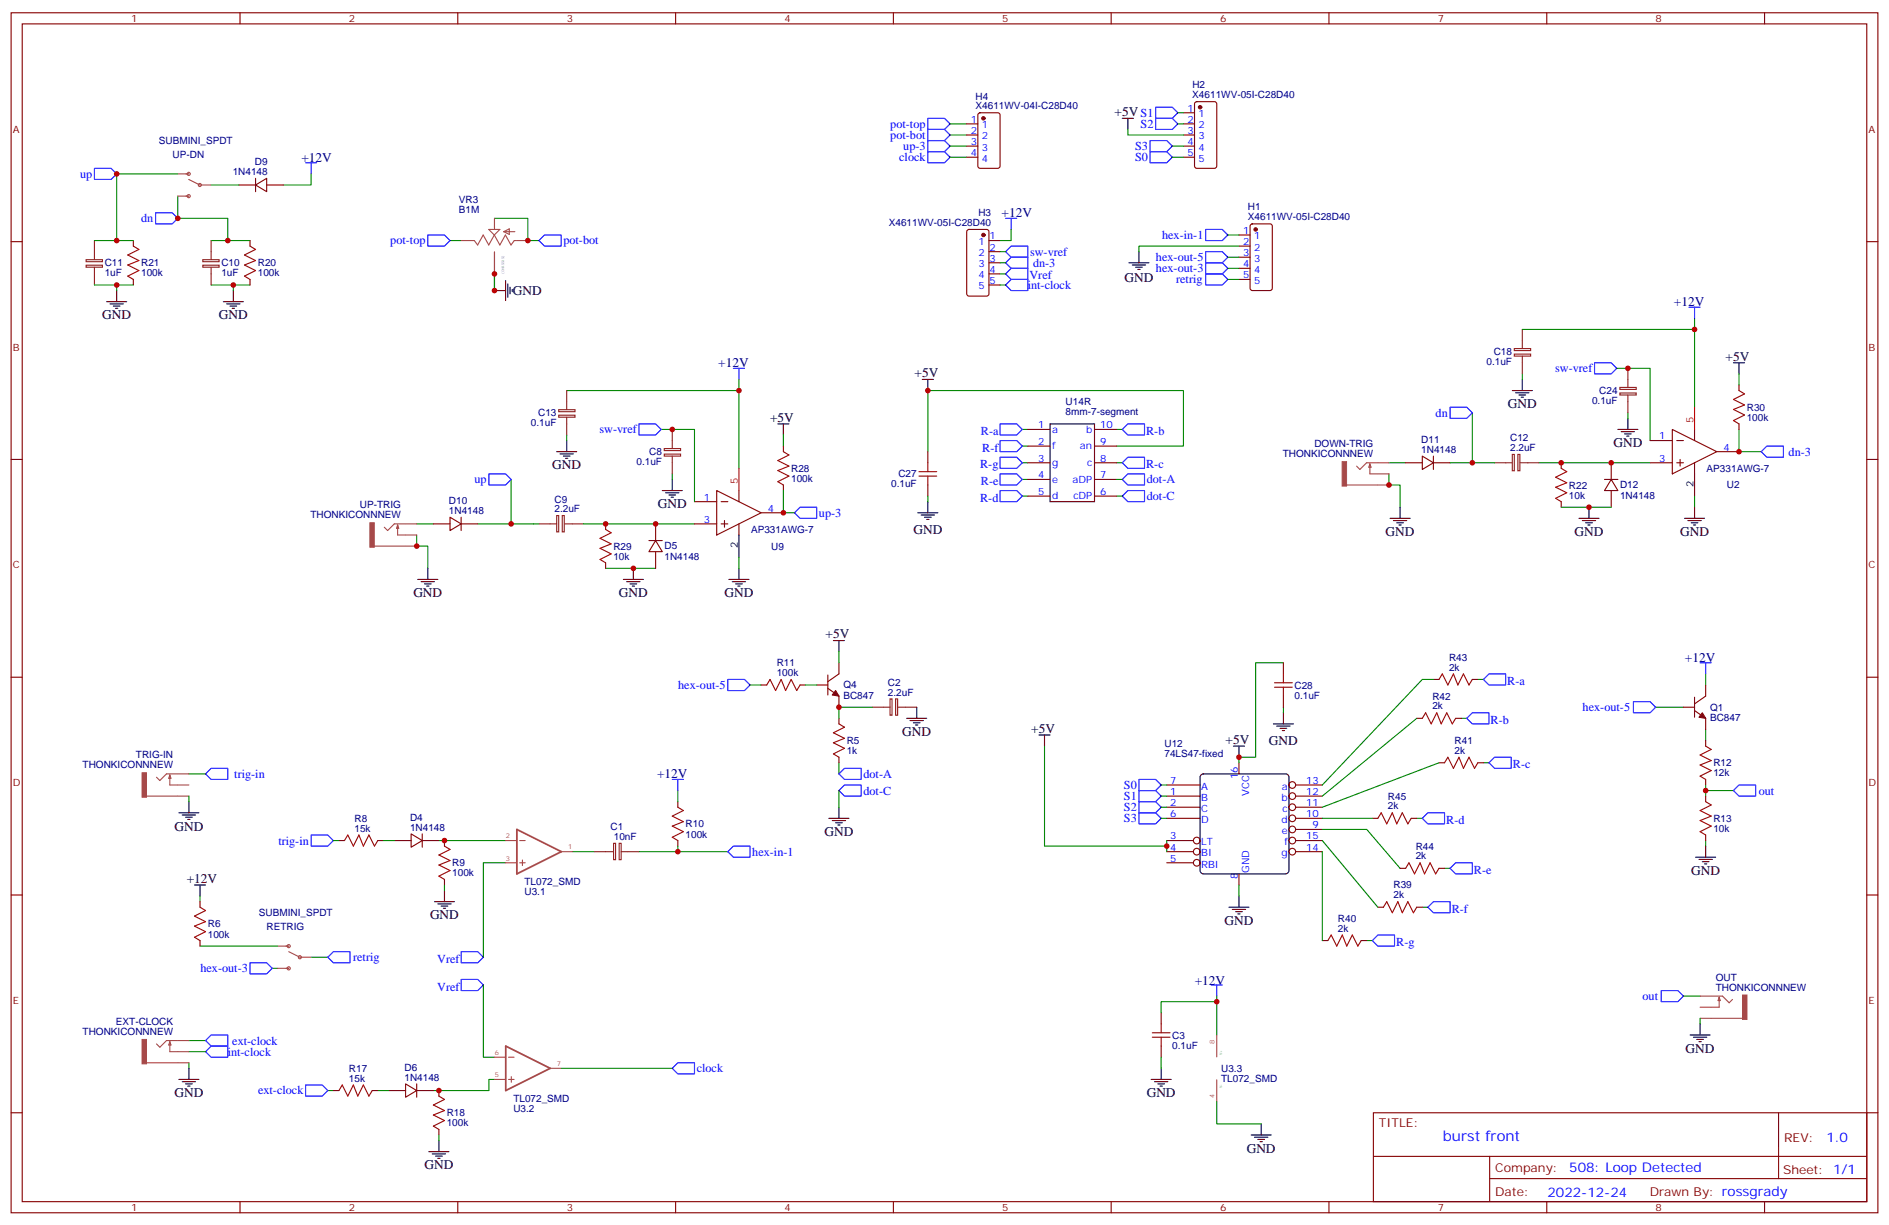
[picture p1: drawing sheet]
<svg xmlns="http://www.w3.org/2000/svg" width="600mm" height="389mm" viewBox="0 0 600 389" stroke-linecap="round" stroke-linejoin="round" font-family="sans-serif">
<g fill="none" stroke="#870000" stroke-width=".35">
<path d="M3.5 4.1h592.7v381h-592.7zM7.1 7.6h585.6v373.9h-585.6zM76.2 4.1v3.5M145.3 4.1v3.5M214.5 4.1v3.5M283.6 4.1v3.5M352.8 4.1v3.5M421.9 4.1v3.5M491.1 4.1v3.5M560.2 4.1v3.5M306.9 39.3h3.5M310.7 36l.4-.2h5.7l.6 .4 .1 16.5-.5 .7h-5.9l-.6-.4-.1-16.5z"/>
<path d="M375.7 35.8h3.5M375.7 39.3h3.5M379.5 32.5l.4-.2h5.7l.6 .4 .1 20-.5 .7h-5.9l-.6-.4-.1-20zM75.8 58.7h5.3M81.1 58.7l3.6-2.1v4.3zM81.1 56.6v4.3M84.7 58.7h5.3M306.9 42.9h3.5M306.9 46.4h3.5M306.9 49.9h3.5M375.7 42.9h3.5M375.7 46.4h3.5"/>
<path d="M375.7 49.9h3.5M3.5 76.7h3.6M42.3 76.4v1.7M79.4 76.4v1.7M307.2 73.1l.4-.3h5.7l.6 .5 .1 20-.5 .7h-5.9l-.6-.4-.1-20zM314 76.4h3.5M314 79.9h3.5M393.3 74.6h3.6M393.3 78.1h3.6M397.1 71.3l.5-.2h5.6l.7 .4v20l-.4 .7-5.9 .1-.7-.5v-20zM592.7 76.7h3.5M42.3 88.7v1.8"/>
<path d="M79.4 88.7v1.8M314 83.4h3.5M314 87h3.5M314 90.5h3.5M393.3 81.7h3.6M393.3 85.2h3.6M393.3 88.7h3.6M326.3 136.3h7.1M347.5 136.3h7M523.9 139.9h7M530.9 136.3l14.1 7.1-14.1 7.1zM532.3 139.9h2.2"/>
<path d="M538 136.3v3.6M552.1 122.2v1.8M552.1 134.6v1.7M3.5 145.9h3.6M220.5 159.3h7M227.5 155.8l14.2 7-14.2 7.1zM229 159.3h2.1M234.6 155.8v3.5M248.7 141.6v1.8M248.7 154v1.8M294.6 143.4v3.5M294.6 154v3.5"/>
<path d="M326.3 141.6h7.1M326.3 146.9h7.1M326.3 152.2h7.1M326.3 157.5h7.1M347.5 141.6h7M347.5 146.9h7M347.5 152.2h7M347.5 157.5h7M446.3 146.9h5.3M451.6 144.8l3.5 2.1-3.5 2.1zM455.1 146.9h5.3M455.1 144.8v4.2"/>
<path d="M495.7 146.9v1.8M495.7 159.3v1.7M509.4 152.2h4.2M511.5 152.2l2.1 3.6h-4.2zM511.5 146.9v5.3M511.5 155.8v5.2M523.9 146.9h7M532.3 146.9h2.2M533.4 145.9v2.1M538 146.9v3.6M545 143.4h7.1M592.7 145.9h3.5"/>
<path d="M137.6 166.3h5.3M142.9 164.2l3.5 2.1-3.5 2.2zM146.4 166.3h5.3M146.4 164.2v4.3M192.3 166.3v1.8M192.3 178.7v1.7M206 171.6h4.3M208.1 171.6l2.2 3.6h-4.3zM208.1 166.3v5.3M208.1 175.2v5.2M220.5 166.3h7M229 166.3h2.1"/>
<path d="M230 165.3v2.1M234.6 166.3v3.6M241.7 162.8h7M3.5 215h3.6M241.7 217.5h1.7M254 217.5h1.8M259.3 217.5h3.5M262.8 218.5l3.5 2.5v3.5M262.8 214.3v6.4M266.3 210.4v3.6l-3.5 2.4M407.5 210.4v3.6M455.1 215.7h1.7"/>
<path d="M467.4 215.7h1.8M541.5 217.5v3.5l-3.5 2.5M592.7 215h3.5M266.3 228.1v1.7M407.5 221v3.5M449.8 228.1h1.8M462.1 228.1h1.8M534.5 224.5h3.5M538 221.4v6.3M538 225.6l3.5 2.5v3.5M541.5 235.1v1.8M215.2 254.5v1.8"/>
<path d="M266.3 240.4v1.8M370.4 252.8h10.6M370.4 256.3h10.6M370.4 259.8h10.6M370.4 249.2h10.6M393.3 242.2v3.5M411.3 252.8h8.5M411.3 256.3h8.5M411.3 259.8h8.5M411.3 249.2h8.5M435.7 259.8h1.7M448 259.8h1.8"/>
<path d="M456.8 242.2h1.8M469.2 242.2h1.8M541.5 247.5v1.7M541.5 252.8v1.7M107.6 266.9h1.8M119.9 266.9h1.8M125.2 266.9h5.3M130.5 264.8l3.6 2.1-3.6 2.1zM134.1 266.9h5.2M134.1 264.8v4.2M141.1 266.9v1.7M141.1 279.2v1.8"/>
<path d="M215.2 266.9v1.7M370.4 266.9h8.5M370.4 270.4h8.5M370.4 273.9h8.5M393.3 277.5v3.5M411.3 266.9h8.5M411.3 270.4h8.5M411.3 263.3h8.5M444.5 275.7h1.8M456.8 275.7h1.8M541.5 265.1v1.8M3.5 284.2h3.6"/>
<path d="M63.5 286.3v1.7M63.5 298.6v1.8M419.8 298.6h1.8M432.2 298.6h1.7M437.4 288h1.8M449.8 288h1.8M592.7 284.2h3.5M368.7 321.6v3.5M368.7 332.1v3.6M3.5 353.3h3.6M105.8 346.3h1.8M118.2 346.3h1.7"/>
<path d="M123.5 346.3h5.3M128.8 344.1l3.5 2.2-3.5 2.1zM132.3 346.3h5.3M132.3 344.1v4.3M139.3 346.3v1.7M139.3 358.6v1.8M436 353.3h156.7v28.2h-156.7zM564.7 353.3v20.9M592.7 353.3h3.5M436.1 367.2h156.4M472.9 374.2h119.6M472.9 367.2v14.1"/>
<path d="M76.2 381.5v3.6M145.3 381.5v3.6M214.5 381.5v3.6M283.6 381.5v3.6M352.8 381.5v3.6M421.9 381.5v3.6M491.1 381.5v3.6M560.2 381.5v3.6"/>
<circle cx="410.3" cy="259.8" r="1.06"/>
<circle cx="410.3" cy="256.3" r="1.06"/>
<circle cx="410.3" cy="252.8" r="1.06"/>
<circle cx="410.3" cy="249.2" r="1.06"/>
<circle cx="379.9" cy="266.9" r="1.06"/>
<circle cx="379.9" cy="273.9" r="1.06"/>
<circle cx="379.9" cy="270.4" r="1.06"/>
<circle cx="410.3" cy="266.9" r="1.06"/>
<circle cx="410.3" cy="270.4" r="1.06"/>
<circle cx="410.3" cy="263.3" r="1.06"/>
</g>
<g fill="none" stroke="#00f" stroke-width=".35">
<path d="M294.6 37.6h5.3l1.7 1.7-1.7 1.8h-5.3zM366.9 34h5.3l1.7 1.8-1.7 1.8h-5.3zM366.9 37.6h5.3l1.7 1.7-1.7 1.8h-5.3zM30 53.4h5.3l1.7 1.8-1.7 1.8h-5.3zM97 51.7h3.5M98.8 51.7v3.5M294.6 41.1h5.3l1.7 1.8-1.7 1.7h-5.3zM294.6 44.6h5.3l1.7 1.8-1.7 1.8h-5.3zM294.6 48.2h5.3l1.7 1.7-1.7 1.8h-5.3zM365.1 48.2h5.3l1.8 1.7-1.8 1.8h-5.3zM365.1 44.6h5.3l1.8 1.8-1.8 1.8h-5.3zM49.4 67.6h5.3l1.7 1.7-1.7 1.8h-5.3z"/>
<path d="M135.8 74.6h5.3l1.8 1.8-1.8 1.7h-5.3zM172.9 74.6h5.3v3.5h-5.3l-1.8-1.7zM319.3 69.3h3.5M321 78.1h5.3v3.6h-5.3l-1.7-1.8zM321 69.3v3.5M382.8 79.9h5.3l1.7 1.8-1.7 1.7h-5.3zM382.8 72.8h5.3l1.7 1.8-1.7 1.8h-5.3zM319.3 87l1.7-1.8h5.3v3.5h-5.3zM319.3 90.5l1.7-1.8h5.3v3.6h-5.3zM319.3 83.4l1.7-1.7h5.3v3.5h-5.3zM382.8 83.4h5.3l1.7 1.8-1.7 1.8h-5.3zM382.8 87h5.3l1.7 1.7-1.7 1.8h-5.3z"/>
<path d="M536.2 97.5h3.6M538 97.5v3.6M232.8 116.9h3.6M234.6 116.9v3.6M506.2 115.2h5.3l1.8 1.7-1.8 1.8h-5.3zM202.8 134.6h5.3l1.8 1.7-1.8 1.8h-5.3zM317.5 134.6h5.3l1.8 1.7-1.8 1.8h-5.3zM317.5 139.9h5.3l1.8 1.7-1.8 1.8h-5.3zM358.1 134.6h5.3v3.5h-5.3l-1.8-1.8zM460.4 129.3h5.3l1.7 1.8-1.7 1.7h-5.3zM155.2 150.5h5.3l1.8 1.7-1.8 1.8h-5.3zM317.5 155.8h5.3l1.8 1.7-1.8 1.8h-5.3z"/>
<path d="M317.5 150.5h5.3l1.8 1.7-1.8 1.8h-5.3zM317.5 145.2h5.3l1.8 1.7-1.8 1.8h-5.3zM358.1 145.2h5.3v3.5h-5.3l-1.8-1.8zM358.1 150.5h5.3v3.5h-5.3l-1.8-1.8zM358.1 155.8h5.3v3.5h-5.3l-1.8-1.8zM559.2 143.4l1.7-1.8h5.3v3.6h-5.3zM254 161h5.3v3.6h-5.3l-1.8-1.8zM231.1 215.7h5.3l1.7 1.8-1.7 1.8h-5.3zM472.7 214h5.3v3.5h-5.3l-1.7-1.8zM539.8 210.4h3.5M541.5 210.4v3.6M467.4 226.3h5.3v3.5h-5.3l-1.7-1.7z"/>
<path d="M518.6 222.8h5.3l1.7 1.7-1.7 1.8h-5.3zM67 243.9h5.3v3.6h-5.3l-1.7-1.8zM213.4 247.5h3.6M215.2 247.5v3.5M266.3 245.7l1.8-1.8h5.3v3.6h-5.3zM268.1 249.2h5.3v3.6h-5.3l-1.8-1.8zM361.6 247.5h5.3l1.8 1.7-1.8 1.8h-5.3zM361.6 251h5.3l1.8 1.8-1.8 1.7h-5.3zM361.6 254.5h5.3l1.8 1.8-1.8 1.8h-5.3zM361.6 258.1h5.3l1.8 1.7-1.8 1.8h-5.3zM453.3 258.1h5.3v3.5h-5.3l-1.7-1.8zM474.5 240.4h5.3v3.5h-5.3l-1.8-1.7z"/>
<path d="M552.1 249.2h5.3v3.6h-5.3l-1.8-1.8zM98.8 265.1h5.3l1.7 1.8-1.7 1.7h-5.3zM232.8 268.6h5.3v3.6h-5.3l-1.7-1.8zM462.1 273.9h5.3v3.6h-5.3l-1.7-1.8zM437.4 296.9h5.3v3.5h-5.3l-1.7-1.8zM455.1 286.3h5.3v3.5h-5.3l-1.8-1.8zM79.4 305.7h5.3l1.7 1.7-1.7 1.8h-5.3zM105.8 302.2h5.3v3.5h-5.3l-1.7-1.8zM146.4 302.2h5.3l1.8 1.7-1.8 1.8h-5.3zM146.4 311h5.3l1.8 1.7-1.8 1.8h-5.3zM384.5 312.7h3.6M386.3 312.7v3.6"/>
<path d="M527.4 314.5h5.3l1.8 1.8-1.8 1.7h-5.3zM67 328.6h5.3v3.5h-5.3l-1.7-1.7zM67 332.1h5.3v3.6h-5.3l-1.7-1.8zM215.2 337.4h5.3v3.6h-5.3l-1.8-1.8zM97 344.5h5.3l1.8 1.8-1.8 1.7h-5.3z"/>
</g>
<g fill="none" stroke="#008700" stroke-width=".35">
<path d="M301.6 39.3h5.3M373.9 39.3h1.8M373.9 35.8h1.8M56.4 55.2h-19.4v21.2M67 58.7h8.8M98.8 55.2v3.5h-8.8M301.6 42.9h5.3M301.6 46.4h5.3M301.6 49.9h5.3M358.1 41.1v1.8h17.6M372.2 46.4h3.5M372.2 49.9h3.5"/>
<path d="M30 76.4h12.3M56.4 62.3v7h15.9v7.1M67 76.4h12.4M142.9 76.4h3.5M157 69.3h10.6v7.1h3.5M317.5 79.9h1.8M321 72.8v3.6h-3.5M389.8 74.6h3.5M393.3 78.1h-31.7v1.8M30 90.5h12.3M37 90.5v1.8M67 90.5h12.4"/>
<path d="M74.1 90.5v1.8M157 87v5.3M317.5 90.5h1.8M317.5 87h1.8M317.5 83.4h1.8M389.8 85.2h3.5M389.8 88.7h3.5M389.8 81.7h3.5M483.3 118.7v1.8M483.3 104.6h54.7M513.3 116.9h10.6v23M538 101.1v28.2"/>
<path d="M552.1 118.7v3.5M179.9 124h54.7M179.9 138.1v1.8M209.9 136.3h10.6v23M234.6 120.5v28.2M248.7 138.1v3.5M324.6 136.3h1.7M354.5 136.3h1.8M467.4 131.1v15.8M516.8 131.1v1.7M552.1 136.3v7.1h7.1M162.3 152.2v14.1"/>
<path d="M213.4 150.5v1.7M248.7 155.8v7h3.5M294.6 157.5v1.8M324.6 146.9h1.7M324.6 157.5h1.7M324.6 152.2h1.7M324.6 141.6h1.7M354.5 141.6h21.2v-17.6h-81.1v19.4M354.5 146.9h1.8M354.5 157.5h1.8M354.5 152.2h1.8M441 150.5v3.5h3.5v7"/>
<path d="M441 146.9h5.3M460.4 146.9h14.1M488.6 146.9h35.3M538 157.5v3.5M132.3 169.9v3.5h3.5v7M132.3 166.3h5.3M151.7 166.3h19.4M185.2 166.3h35.3M234.6 176.9v3.5M495.7 161h15.8M192.3 180.4h15.8M238.1 217.5h3.6"/>
<path d="M255.8 217.5h3.5M266.3 206.9v3.5M407.5 210.4h-8.9v30h-5.3v1.8M455.1 215.7h-3.5l-31.8 33.5M469.2 215.7h1.8M541.5 214v3.5M276.9 224.5h-10.6v3.6M331.6 236.9v31.7h38.8M407.5 224.5v1.8M449.8 228.1l-30 24.7M463.9 228.1h1.8M525.6 224.5h8.9"/>
<path d="M541.5 231.6v3.5M60 252.8v1.7M60 245.7h5.3M215.2 251v3.5M266.3 242.2v3.5M266.3 251v5.3M368.7 259.8h1.7M368.7 249.2h1.7M368.7 252.8h1.7M368.7 256.3h1.7M419.8 259.8h15.9M449.8 259.8h1.8"/>
<path d="M456.8 242.2l-37 14.1M471 242.2h1.7M541.5 251h8.8M541.5 249.2v3.6M105.8 266.9h1.8M121.7 266.9h3.5M139.3 266.9h21.2M160.5 273.9h-7v30M181.7 270.4h7M202.8 270.4h28.3M215.2 268.6v1.8M370.4 266.9v3.5"/>
<path d="M419.8 263.3h14.1l10.6 12.4M419.8 270.4v28.2M419.8 266.9l17.6 21.1M458.6 275.7h1.8M541.5 266.9v1.7M63.5 284.5v1.8M141.1 281v1.8M393.3 281v3.5M433.9 298.6h1.8M451.6 288h1.7M63.5 300.4h24.7M86.4 307.4h1.8"/>
<path d="M98.8 303.9h5.3M153.5 312.7v23h3.5M386.3 318h-17.6v3.6M386.3 316.3v12.3M534.5 316.3h5.3M60 337.4v1.8M60 330.4h5.3M60 333.9h5.3M178.2 339.2h35.2M368.7 335.7v3.5M539.8 323.3v1.8M104.1 346.3h1.7"/>
<path d="M119.9 346.3h3.6M157 342.7h-1.8v3.6h-17.6M386.3 349.8v7h14.1M139.3 360.4v1.7"/>
</g>
<g fill="none" stroke="#000" stroke-width=".35">
<path d="M356.3 37.6h3.5M358.1 37.6v3.5M361.6 79.9v3.5M33.9 95.8h6.3M34.9 96.5h4.3M36 97.2h2.1M36.7 97.9h.7M37 92.3v3.5M70.9 95.8h6.4M72 96.5h4.2M73 97.2h2.1M73.7 97.9h.7"/>
<path d="M74.1 92.3v3.5M157 92.3h3.5M160.5 89.1v6.3M161.2 90.1v4.3M161.9 91.2v2.1M162.6 91.9v.7M358.4 83.4h6.4M359.5 84.1h4.2M360.5 84.8h2.2M361.2 85.5h.7M550.3 115.2h3.6M552.1 115.2v3.5"/>
<path d="M179.9 139.9v3.5M246.9 134.6h3.6M248.7 134.6v3.5M292.8 120.5h3.5M294.6 120.5v3.5M333.4 134.6h14.1v24.7h-14.1zM480.1 124h6.4M481.2 124.7h4.2M482.2 125.4h2.2M483 126.1h.7M483.3 120.5v3.5M513.6 136.3h6.4"/>
<path d="M514.7 137.1h4.2M515.8 137.8h2.1M516.5 138.5h.7M516.8 132.8v3.5M176.7 143.4h6.4M177.8 144.1h4.2M178.9 144.8h2.1M179.6 145.5h.7M210.3 155.8h6.3M211.3 156.5h4.2M212.4 157.2h2.1M213.1 157.9h.7"/>
<path d="M213.4 152.2v3.6M294.6 159.3v3.5M538 150.5v7M234.6 169.9v7M291.4 162.8h6.3M292.5 163.5h4.2M293.5 164.2h2.1M294.2 164.9h.7M441.3 164.6h6.4M442.4 165.3h4.2M443.4 166h2.2M444.1 166.7h.8"/>
<path d="M444.5 161v3.6M501.3 164.6h6.3M502.4 165.3h4.2M503.4 166h2.1M504.1 166.7h.7M504.5 161v3.6M534.8 164.6h6.4M535.9 165.3h4.2M536.9 166h2.1M537.6 166.7h.7M538 161v3.6M132.6 184h6.4"/>
<path d="M133.7 184.7h4.2M134.8 185.4h2.1M135.5 186.1h.7M135.8 180.4v3.6M197.9 184h6.4M199 184.7h4.2M200 185.4h2.1M200.7 186.1h.7M201.1 180.4v3.6M231.4 184h6.4M232.5 184.7h4.2M233.5 185.4h2.2"/>
<path d="M234.2 186.1h.7M234.6 180.4v3.6M264.6 203.4h3.5M266.3 203.4v3.5M287.9 228.1h6.3M288.9 228.8h4.3M290 229.5h2.1M290.7 230.2h.7M291 224.5v3.6M329.8 233.4h3.6M331.6 233.4v3.5M391.6 236.9h3.5"/>
<path d="M393.3 236.9v3.5M404.3 229.8h6.3M405.3 230.5h4.3M406.4 231.2h2.1M407.1 232h.7M407.5 226.3v3.5M56.8 258.1h6.3M57.9 258.8h4.2M58.9 259.5h2.1M60 254.5v3.6M263.2 259.8h6.3M266.3 256.3v3.5"/>
<path d="M381.2 246.1l.9-.4h26.1l.8 .4 .2 .7v29.6l-.5 .9-.5 .2h-26.1l-.9-.5-.2-.6v-29.6zM59.6 260.2h.7M264.2 260.5h4.3M265.3 261.2h2.1M266 261.9h.7M538.3 272.2h6.4M539.4 272.9h4.2M540.5 273.6h2.1M541.2 274.3h.7M541.5 268.6v3.6M61.7 281h3.6M63.5 281v3.5"/>
<path d="M137.9 286.3h6.4M139 287h4.2M140.1 287.7h2.1M140.8 288.4h.7M141.1 282.8v3.5M390.2 288h6.3M391.2 288.7h4.3M392.3 289.5h2.1M393 290.2h.7M393.3 284.5v3.5M60 339.2v3.5M368.7 339.2v3.5"/>
<path d="M536.6 328.6h6.3M537.6 329.3h4.3M538.7 330h2.1M539.4 330.7h.7M539.8 325.1v3.5M56.8 342.7h6.3M57.9 343.4h4.2M58.9 344.1h2.1M59.6 344.8h.7M365.5 342.7h6.3M366.5 343.4h4.3M367.6 344.1h2.1"/>
<path d="M368.3 344.8h.7M400.4 356.8v3.6M136.2 365.7h6.3M137.2 366.4h4.3M138.3 367.1h2.1M139 367.8h.7M139.3 362.1v3.6M397.2 360.4h6.4M398.3 361.1h4.2M399.3 361.8h2.2M400 362.5h.8"/>
</g>
<g fill="none" stroke="#8c2424" stroke-width=".35">
<path d="M30 76.4v6M67 76.4v6M27.3 82.4h5.2v.7h-5.2zM27.3 84.2h5.2v.6h-5.2zM30 84.8v5.7M64.4 82.4h5.2v.7h-5.2zM64.4 84.2h5.2v.6h-5.2zM67 84.8v5.7M480.8 110.7h5.2v.6h-5.2zM480.8 112.4h5.2v.7h-5.2zM483.3 104.6v6M483.3 113.1v5.6"/>
<path d="M516.8 116.9v6M177.4 130.1h5.2v.6h-5.2zM177.4 131.8h5.2v.7h-5.2zM179.9 124v6M179.9 132.5v5.6M213.4 136.3v6M514.3 123h5.2v.6h-5.2zM514.3 124.8h5.2v.6h-5.2zM516.8 125.4v5.7M210.9 142.4h5.2v.7h-5.2zM210.9 144.2h5.2v.6h-5.2zM213.4 144.8v5.7"/>
<path d="M474.5 146.9h5.6M480.1 144.3h.7v5.2h-.7zM481.9 144.3h.6v5.2h-.6zM482.6 146.9h6M171.1 166.3h5.6M176.7 163.7h.7v5.2h-.7zM178.5 163.7h.6v5.2h-.6zM179.2 166.3h6M276.9 224.5h5.7M282.6 221.9h.6v5.2h-.6zM284.3 221.9h.7v5.2h-.7zM285 224.5h6"/>
<path d="M188.7 270.4h6M194.8 267.8h.6v5.1h-.6zM196.6 267.8h.6v5.1h-.6zM197.2 270.4h5.6"/>
</g>
<g fill="none" stroke="#a10000" stroke-width=".35">
<path d="M42.3 78.1l1.8 1.1-3.5 1.8 3.5 1.7-3.5 1.4 3.5 1.8-3.5 1.8 1.7 1M79.4 78.1l1.7 1.1-3.5 1.8 3.5 1.7-3.5 1.4 3.5 1.8-3.5 1.8 1.8 1M552.1 124l1.8 1.1-3.6 1.7 3.6 1.8-3.6 1.4 3.6 1.8-3.6 1.7 1.8 1.1M248.7 143.4l1.8 1.1-3.6 1.7 3.6 1.8-3.6 1.4 3.6 1.8-3.6 1.7 1.8 1.1M291.7 149.8h5.7M291.7 151.2h5.7M294.6 146.9v2.9M294.6 151.2v2.8M495.7 148.7l1.7 1.1-3.5 1.7 3.5 1.8-3.5 1.4 3.5 1.8-3.5 1.7 1.8 1.1M192.3 168.1l1.7 1.1-3.5 1.7 3.5 1.8-3.5 1.4 3.5 1.8-3.5 1.7 1.8 1.1M243.4 217.5l1.1-1.8 1.7 3.6 1.8-3.6 1.4 3.6 1.8-3.6 1.7 3.6 1.1-1.8M404.6 216.8h5.7"/>
<path d="M404.6 218.2h5.7M407.5 214v2.8M407.5 218.2v2.8M456.8 215.7l1.1-1.7 1.8 3.5 1.7-3.5 1.4 3.5 1.8-3.5 1.8 3.5 1-1.8M266.3 229.8l1.8 1.1-3.5 1.8 3.5 1.7-3.5 1.4 3.5 1.8-3.5 1.8 1.7 1M451.6 228.1l1-1.8 1.8 3.5 1.7-3.5 1.5 3.5 1.7-3.5 1.8 3.5 1-1.7M541.5 236.9l1.8 1-3.5 1.8 3.5 1.8-3.5 1.4 3.5 1.8-3.5 1.7 1.7 1.1M215.2 256.3l1.8 1.1-3.6 1.7 3.6 1.8-3.6 1.4 3.6 1.8-3.6 1.7 1.8 1.1M437.4 259.8l1.1-1.7 1.8 3.5 1.7-3.5 1.4 3.5 1.8-3.5 1.8 3.5 1-1.8M458.6 242.2l1.1-1.8 1.7 3.5 1.8-3.5 1.4 3.5 1.8-3.5 1.7 3.5 1.1-1.7M541.5 254.5l1.8 1.1-3.5 1.8 3.5 1.7-3.5 1.4 3.5 1.8-3.5 1.8 1.7 1M109.4 266.9l1-1.8 1.8 3.5 1.7-3.5 1.5 3.5 1.7-3.5 1.8 3.5 1-1.7"/>
<path d="M141.1 268.6l1.8 1.1-3.6 1.8 3.6 1.7-3.6 1.4 3.6 1.8-3.6 1.8 1.8 1M446.3 275.7l1-1.8 1.8 3.6 1.7-3.6 1.5 3.6 1.7-3.6 1.8 3.6 1-1.8M63.5 288l1.8 1.1-3.6 1.8 3.6 1.7-3.6 1.4 3.6 1.8-3.6 1.8 1.8 1M421.6 298.6l1-1.7 1.8 3.5 1.8-3.5 1.4 3.5 1.7-3.5 1.8 3.5 1.1-1.8M439.2 288l1.1-1.7 1.7 3.5 1.8-3.5 1.4 3.5 1.8-3.5 1.7 3.5 1.1-1.8M365.8 327.9h5.7M365.8 329.3h5.7M368.7 325.1v2.8M368.7 329.3v2.8M107.6 346.3l1.1-1.8 1.7 3.5 1.8-3.5 1.4 3.5 1.8-3.5 1.7 3.5 1.1-1.7M139.3 348l1.8 1.1-3.5 1.7 3.5 1.8-3.5 1.4 3.5 1.8-3.5 1.7 1.7 1.1"/>
</g>
<g fill="none" stroke="#a64a4a" stroke-width=".35">
<path d="M56.4 55.2h3.5M59.4 55.2a.5 .5 0 0 1 .7-.5 .5 .5 0 0 1 .2 .9 .5 .5 0 0 1-.8-.2M59.9 57l3.5 1.7M62.9 58.7a.5 .5 0 0 1 .7-.4 .5 .5 0 0 1 .2 .8 .5 .5 0 0 1-.8-.2M63.6 58.7h3.4M56.4 62.3h3.5M59.4 62.3a.5 .5 0 0 1 .7-.5 .5 .5 0 0 1 .2 .8 .5 .5 0 0 1-.8-.2M155.2 72.8h3.5l-1.8 1.8zM156.9 74.6l-1.7 3.2-1.8-3.2-1.8 3.2-1-1.4h-4.2M156.9 74.6l1.8 3.2 1.8-3.2 1.7 3.2 1.1-1.4h.7M157 69.3v3.5M159.9 73.6h3.6"/>
<path d="M159.9 73.6l1.8-.9v1.7zM164.1 76.4h3.5M157 80v7M427.5 154h9.9M434.9 147.3v3.2h2.5M434.9 147.3l.4 1h-.7zM437.4 146.9h-3.5l-2.2 2.1-1-1M437.5 146.9h3.5M437.5 150.5h3.5M437.5 154h3.5M118.8 173.4h9.9M126.2 166.7v3.2h2.5"/>
<path d="M126.2 166.7l.4 1h-.7zM128.7 166.3h-3.5l-2.1 2.2-1.1-1.1M128.8 166.3h3.5M128.8 169.9h3.5M128.8 173.4h3.5M46.5 252.8h9.9M53.9 246.1v3.1h2.5M53.9 246.1l.4 1h-.7zM56.4 245.7h-3.5l-2.2 2.1-1-1M56.5 245.7h3.5M56.5 249.2h3.5M56.5 252.8h3.5"/>
<path d="M160.5 273.9h3.5M160.5 266.9h3.5M165 273.9h1.7M165 266.9h1.7M165.9 273v1.8M178.2 270.4h3.5M88.2 307.4h3.5M88.2 300.4h3.5M91.2 300.4a.5 .5 0 0 1 .7-.5 .5 .5 0 0 1 .1 .8 .5 .5 0 0 1-.8-.1M91.2 307.4a.5 .5 0 0 1 .7-.4 .5 .5 0 0 1 .1 .8 .5 .5 0 0 1-.8-.2M91.7 302.2l3.5 1.7M94.7 303.9a.5 .5 0 0 1 .7-.4 .5 .5 0 0 1 .1 .8 .5 .5 0 0 1-.8-.2"/>
<path d="M95.3 303.9h3.5M539.8 316.3h3.4M539.8 319.8h3.4M543.3 316.3h3.6l2.1 2.1 1-1.1M545.8 316.6v3.2h-2.5M545.8 316.6l.4 1.1h-.7zM46.5 337.4h9.9M53.9 330.7v3.2h2.5M53.9 330.7l.4 1.1h-.7zM56.4 330.4h-3.5l-2.2 2.1-1-1.1M56.5 330.4h3.5M56.5 333.9h3.5"/>
<path d="M56.5 337.4h3.5M157 335.7h3.5M161.5 335.7h1.7M174.7 339.2h3.5M386.3 328.6v7M539.8 323.3h3.4M543.3 323.3h9.9M157 342.7h3.5M161.5 342.7h1.7M162.3 341.8v1.8M386.3 342.8v7"/>
</g>
<path d="M538 129.3v7M234.6 148.7v7.1" fill="none" stroke="#f00" stroke-width=".35"/>
<g fill="#a64a4a" stroke="#a64a4a" stroke-width=".32">
<path d="M117.4 166h1.4v7.7h-1.4z"/>
<path d="M553.2 315.9h1.4v7.8h-1.4z"/>
<path d="M426.1 146.6h1.4v7.7h-1.4z"/>
<path d="M45.1 245.4h1.4v7.7h-1.4z"/>
<path d="M45.1 330h1.4v7.8h-1.4z"/>
</g>
<g fill="#870000" stroke="#870000" stroke-width=".35">
<path d="M265.3 219.3l1 1.7-2.1-.3z"/>
<path d="M540.5 226.3l1 1.8-2.1-.4z"/>
<circle cx="381" cy="34" r=".53"/>
<circle cx="398.6" cy="72.8" r=".53"/>
<circle cx="312.2" cy="74.6" r=".53"/>
<circle cx="312.2" cy="37.6" r=".53"/>
</g>
<path d="M164.1 263.3l14.1 7.1-14.1 7.1zM160.6 332.1l14.1 7.1-14.1 7.1z" fill="none" stroke="#a64a4a" stroke-width=".56"/>
<g fill="#c00">
<circle cx="56.4" cy="69.3" r=".88"/>
<circle cx="37" cy="55.2" r=".88"/>
<circle cx="37" cy="76.4" r=".88"/>
<circle cx="72.3" cy="76.4" r=".88"/>
<circle cx="37" cy="90.5" r=".88"/>
<circle cx="74.1" cy="90.5" r=".88"/>
<circle cx="294.6" cy="124" r=".88"/>
<circle cx="370.4" cy="268.6" r=".88"/>
<circle cx="393.3" cy="240.4" r=".88"/>
<circle cx="213.4" cy="136.3" r=".88"/>
<circle cx="234.6" cy="124" r=".88"/>
<circle cx="248.7" cy="162.8" r=".88"/>
<circle cx="201.1" cy="180.4" r=".88"/>
<circle cx="192.3" cy="166.3" r=".88"/>
<circle cx="208.1" cy="166.3" r=".88"/>
<circle cx="162.3" cy="166.3" r=".88"/>
<circle cx="511.5" cy="146.9" r=".88"/>
<circle cx="495.7" cy="146.9" r=".88"/>
<circle cx="504.5" cy="161" r=".88"/>
<circle cx="552.1" cy="143.4" r=".88"/>
<circle cx="538" cy="104.6" r=".88"/>
<circle cx="516.8" cy="116.9" r=".88"/>
<circle cx="467.4" cy="146.9" r=".88"/>
<circle cx="541.5" cy="251" r=".88"/>
<circle cx="167.6" cy="76.4" r=".88"/>
<circle cx="157" cy="92.3" r=".88"/>
<circle cx="157" cy="87" r=".88"/>
<circle cx="132.3" cy="173.4" r=".88"/>
<circle cx="441" cy="154" r=".88"/>
<circle cx="141.1" cy="266.9" r=".88"/>
<circle cx="215.2" cy="270.4" r=".88"/>
<circle cx="139.3" cy="346.3" r=".88"/>
<circle cx="266.3" cy="224.5" r=".88"/>
<circle cx="386.3" cy="318" r=".88"/>
</g>
<text font-size="4.6" fill="#00f" x="458.1" y="362.3">burst front</text>
<g font-size="4.2">
<text x="353.8" y="36.9">+5V S1</text>
<text x="357" y="89.4">GND</text>
<text x="162.8" y="93.6">GND</text>
<text x="32.5" y="101.4">GND</text>
<text x="69.5" y="101.4">GND</text>
<text x="290.3" y="119.8">+5V</text>
<text x="547.9" y="114.5">+5V</text>
<text x="478.7" y="129.6">GND</text>
<text x="244.5" y="133.9">+5V</text>
<text x="512.2" y="142">GND</text>
<text x="175.3" y="149">GND</text>
<text x="208.8" y="161.4">GND</text>
<text x="290" y="169.5">GND</text>
<text x="439.9" y="170.2">GND</text>
<text x="499.9" y="170.2">GND</text>
<text x="533.4" y="170.2">GND</text>
<text x="131.2" y="189.6">GND</text>
<text x="196.5" y="189.6">GND</text>
<text x="230" y="189.6">GND</text>
<text x="262.1" y="202.7">+5V</text>
<text x="286.5" y="233.7">GND</text>
<text x="327.4" y="232.7">+5V</text>
<text x="389.1" y="236.2">+5V</text>
<text x="402.9" y="236.6">GND</text>
<text x="55.4" y="263.7">GND</text>
<text x="261.8" y="265.5">GND</text>
<text x="59.3" y="280.3">+12V</text>
<text x="536.9" y="277.8">GND</text>
<text x="136.5" y="291.9">GND</text>
<text x="388.8" y="293.7">GND</text>
<text x="535.2" y="334.3">GND</text>
<text x="55.4" y="348.4">GND</text>
<text x="364.1" y="348.4">GND</text>
<text x="134.8" y="371.3">GND</text>
<text x="395.8" y="366">GND</text>
</g>
<g font-size="4.2" fill="#000080">
<text x="95.7" y="51.4">+12V</text>
<text x="318" y="69">+12V</text>
<text x="531.4" y="97.2">+12V</text>
<text x="228" y="116.6">+12V</text>
<text x="534.9" y="210.1">+12V</text>
<text x="208.6" y="247.2">+12V</text>
<text x="379.3" y="312.7">+12V</text>
</g>
<g font-size="4.2" fill="#00f">
<text x="579.8" y="362.6">1.0</text>
<text x="498.2" y="372.1">508: Loop Detected</text>
<text x="491.3" y="379.9">2022-12-24</text>
</g>
<g font-size="3.9" fill="#00f">
<text x="282.6" y="40.6">pot-top</text>
<text x="362.1" y="40.6">S2</text>
<text x="282.6" y="44.1">pot-bot</text>
<text x="286.8" y="47.7">up-3</text>
<text x="360.3" y="47.6">S3</text>
<text x="285.5" y="51.2">clock</text>
<text x="360.3" y="51.2">S0</text>
<text x="25.4" y="56.5">up</text>
<text x="44.8" y="70.6">dn</text>
<text x="123.9" y="77.6">pot-top</text>
<text x="178.9" y="77.6">pot-bot</text>
<text x="368.9" y="75.9">hex-in-1</text>
<text x="327" y="81.1">sw-vref</text>
<text x="367" y="82.8">hex-out-5</text>
<text x="326.8" y="88.7">Vref</text>
<text x="328" y="84.7">dn-3</text>
<text x="367" y="86.5">hex-out-3</text>
<text x="373.4" y="90">retrig</text>
<text x="326.3" y="91.8">int-clock</text>
<text x="493.7" y="118.2">sw-vref</text>
<text x="190.3" y="137.6">sw-vref</text>
<text x="455.8" y="132.3">dn</text>
<text x="311.4" y="138.1">R-a</text>
<text x="311.8" y="143.4">R-f</text>
<text x="363.9" y="138.1">R-b</text>
<text x="311.2" y="148.7">R-g</text>
<text x="363.9" y="148.7">R-c</text>
<text x="567.9" y="144.7">dn-3</text>
<text x="150.6" y="153.5">up</text>
<text x="311.4" y="154">R-e</text>
<text x="364.1" y="153.5">dot-A</text>
<text x="311.2" y="159.3">R-d</text>
<text x="364.1" y="158.8">dot-C</text>
<text x="260" y="164.1">up-3</text>
<text x="215.3" y="218.7">hex-out-5</text>
<text x="478.5" y="217.5">R-a</text>
<text x="502.5" y="225.8">hex-out-5</text>
<text x="473.3" y="229.8">R-b</text>
<text x="480.3" y="243.9">R-c</text>
<text x="74.4" y="246.9">trig-in</text>
<text x="274.1" y="247">dot-A</text>
<text x="356.8" y="250.5">S0</text>
<text x="274.1" y="252.3">dot-C</text>
<text x="356.8" y="254">S1</text>
<text x="356.8" y="257.5">S2</text>
<text x="558.4" y="252.3">out</text>
<text x="356.8" y="261.1">S3</text>
<text x="459.1" y="261.6">R-d</text>
<text x="88.4" y="268.1">trig-in</text>
<text x="238.8" y="271.7">hex-in-1</text>
<text x="468" y="277.5">R-e</text>
<text x="460.9" y="289.8">R-f</text>
<text x="112.1" y="305.2">retrig</text>
<text x="138.8" y="305.7">Vref</text>
<text x="443.3" y="300.4">R-g</text>
<text x="63.6" y="308.7">hex-out-3</text>
<text x="138.8" y="314.5">Vref</text>
<text x="521.5" y="317.5">out</text>
<text x="72.3" y="335.2">int-clock</text>
<text x="73.7" y="331.7">ext-clock</text>
<text x="221.2" y="340.4">clock</text>
<text x="81.9" y="347.5">ext-clock</text>
</g>
<g font-size="3.9" fill="#800">
<text x="437.8" y="357.9">TITLE:</text>
<text x="566.4" y="362.6">REV:</text>
<text x="474.7" y="372.1">Company:</text>
<text x="566.1" y="372.7">Sheet: 1/1</text>
<text x="474.7" y="379.8">Date:</text>
<text x="523.7" y="379.9">Drawn By: rossgrady</text>
</g>
<g font-size="3.2" fill="#800">
<text x="41.6" y="7.1">1</text>
<text x="110.8" y="7.1">2</text>
<text x="179.9" y="7.1">3</text>
<text x="249.1" y="7.1">4</text>
<text x="318.2" y="7.1">5</text>
<text x="387.3" y="7.1">6</text>
<text x="456.5" y="7.1">7</text>
<text x="525.6" y="7.1">8</text>
<text x="4.1" y="42.2">A</text>
<text x="593.2" y="42.2">A</text>
<text x="4.1" y="111.3">B</text>
<text x="593.2" y="111.3">B</text>
<text x="4.1" y="180.4">C</text>
<text x="593.2" y="180.4">C</text>
<text x="4.1" y="249.6">D</text>
<text x="593.2" y="249.6">D</text>
<text x="4.1" y="318.7">E</text>
<text x="593.2" y="318.7">E</text>
<text x="41.6" y="384.5">1</text>
<text x="110.8" y="384.5">2</text>
<text x="179.9" y="384.5">3</text>
<text x="249.1" y="384.5">4</text>
<text x="318.2" y="384.5">5</text>
<text x="387.3" y="384.5">6</text>
<text x="456.5" y="384.5">7</text>
<text x="525.6" y="384.5">8</text>
</g>
<g font-size="3.2" fill="#000080">
<text x="378.5" y="27.9">H2</text>
<text x="309.7" y="34.7">X4611WV-04I-C28D40</text>
<text x="309.8" y="31.6">H4</text>
<text x="378.5" y="31.1">X4611WV-05I-C28D40</text>
<text x="50.4" y="45.7">SUBMINI_SPDT</text>
<text x="54.8" y="50.1">UP-DN</text>
<text x="80.9" y="52.4">D9</text>
<text x="73.9" y="55.6">1N4148</text>
<text x="145.7" y="64.4">VR3</text>
<text x="145.7" y="67.6">B1M</text>
<text x="282.2" y="71.6">X4611WV-05I-C28D40</text>
<text x="310.6" y="68.4">H3</text>
<text x="396.2" y="69.9">X4611WV-05I-C28D40</text>
<text x="396.2" y="66.7">H1</text>
<text x="33.2" y="87.8">1uF</text>
<text x="33.2" y="84.6">C11</text>
<text x="44.8" y="87.7">100k</text>
<text x="44.8" y="84.5">R21</text>
<text x="70.3" y="87.8">1uF</text>
<text x="70.3" y="84.6">C10</text>
<text x="81.8" y="87.7">100k</text>
<text x="81.8" y="84.5">R20</text>
<text x="474.2" y="112.8">C18</text>
<text x="471.9" y="116">0.1uF</text>
<text x="507.7" y="125.1">C24</text>
<text x="338.3" y="131.6">8mm-7-segment</text>
<text x="338.3" y="128.5">U14R</text>
<text x="505.5" y="128.3">0.1uF</text>
<text x="554.6" y="130.4">R30</text>
<text x="168.6" y="135.4">0.1uF</text>
<text x="170.8" y="132.2">C13</text>
<text x="554.6" y="133.6">100k</text>
<text x="417.3" y="142">DOWN-TRIG</text>
<text x="451.2" y="143.8">1N4148</text>
<text x="451.2" y="140.6">D11</text>
<text x="479.4" y="143.2">2.2uF</text>
<text x="479.4" y="140.2">C12</text>
<text x="202.1" y="147.7">0.1uF</text>
<text x="206.1" y="144.6">C8</text>
<text x="251.2" y="149.8">R28</text>
<text x="407.2" y="145.2">THONKICONNNEW</text>
<text x="541.8" y="149.8">AP331AWG-7</text>
<text x="251.2" y="153">100k</text>
<text x="282.9" y="154.8">0.1uF</text>
<text x="285.2" y="151.6">C27</text>
<text x="498.1" y="155.2">R22</text>
<text x="514.4" y="155.1">D12</text>
<text x="548.2" y="155.1">U2</text>
<text x="114.3" y="161.4">UP-TRIG</text>
<text x="142.5" y="160">D10</text>
<text x="176.1" y="159.6">C9</text>
<text x="498.1" y="158.3">10k</text>
<text x="514.3" y="158.3">1N4148</text>
<text x="98.6" y="164.6">THONKICONNNEW</text>
<text x="142.5" y="163.2">1N4148</text>
<text x="176.1" y="162.6">2.2uF</text>
<text x="238.4" y="169.2">AP331AWG-7</text>
<text x="194.7" y="177.7">10k</text>
<text x="194.7" y="174.6">R29</text>
<text x="211" y="177.7">1N4148</text>
<text x="211" y="174.5">D5</text>
<text x="244.8" y="174.5">U9</text>
<text x="460" y="209.8">R43</text>
<text x="246.6" y="214.7">100k</text>
<text x="246.6" y="211.4">R11</text>
<text x="460" y="212.9">2k</text>
<text x="267.8" y="221.8">BC847</text>
<text x="267.8" y="218.6">Q4</text>
<text x="281.9" y="220.8">2.2uF</text>
<text x="281.9" y="217.8">C2</text>
<text x="411" y="221.8">0.1uF</text>
<text x="411" y="218.6">C28</text>
<text x="454.7" y="225.2">2k</text>
<text x="454.7" y="222.1">R42</text>
<text x="542.9" y="225.6">Q1</text>
<text x="542.9" y="228.8">BC847</text>
<text x="268.8" y="239.4">1k</text>
<text x="268.8" y="236.3">R5</text>
<text x="369.7" y="237.2">U12</text>
<text x="461.8" y="239.4">2k</text>
<text x="461.8" y="236.2">R41</text>
<text x="26.2" y="243.9">THONKICONNNEW</text>
<text x="43.2" y="240.8">TRIG-IN</text>
<text x="369.7" y="240.4">74LS47-fixed</text>
<text x="544" y="243.3">R12</text>
<text x="544" y="246.5">12k</text>
<text x="440.6" y="257">2k</text>
<text x="440.6" y="253.9">R45</text>
<text x="112.6" y="260.9">R8</text>
<text x="130.2" y="263.7">1N4148</text>
<text x="130.2" y="260.5">D4</text>
<text x="193.8" y="263.5">C1</text>
<text x="217.7" y="262.7">R10</text>
<text x="544" y="260.9">R13</text>
<text x="112.5" y="264.1">15k</text>
<text x="194.9" y="266.7">10nF</text>
<text x="217.7" y="265.9">100k</text>
<text x="449.5" y="269.7">R44</text>
<text x="544" y="264.2">10k</text>
<text x="143.6" y="275">R9</text>
<text x="449.4" y="272.9">2k</text>
<text x="143.6" y="278.3">100k</text>
<text x="166.5" y="281">TL072_SMD</text>
<text x="166.5" y="284.2">U3.1</text>
<text x="442.4" y="285.2">2k</text>
<text x="442.4" y="282.1">R39</text>
<text x="82.2" y="290.9">SUBMINI_SPDT</text>
<text x="424.8" y="292.7">R40</text>
<text x="66" y="297.7">100k</text>
<text x="66" y="294.4">R6</text>
<text x="84.6" y="295.3">RETRIG</text>
<text x="424.8" y="295.8">2k</text>
<text x="544.7" y="311.4">OUT</text>
<text x="544.7" y="314.5">THONKICONNNEW</text>
<text x="26.2" y="328.6">THONKICONNNEW</text>
<text x="36.8" y="325.5">EXT-CLOCK</text>
<text x="372.2" y="329.8">C3</text>
<text x="372.2" y="332.9">0.1uF</text>
<text x="110.8" y="340.3">R17</text>
<text x="128.4" y="339.9">D6</text>
<text x="387.7" y="340.3">U3.3</text>
<text x="110.8" y="343.4">15k</text>
<text x="128.4" y="343.1">1N4148</text>
<text x="387.7" y="343.5">TL072_SMD</text>
<text x="163" y="349.8">TL072_SMD</text>
<text x="163" y="353">U3.2</text>
<text x="141.8" y="357.6">100k</text>
<text x="141.8" y="354.4">R18</text>
</g>
<g font-size="3.2" fill="#00f">
<text x="377" y="35.5">1</text>
<text x="308.3" y="39">1</text>
<text x="311.7" y="40.7">1</text>
<text x="377" y="39">2</text>
<text x="380.5" y="37.2">1</text>
<text x="380.5" y="40.7">2</text>
<text x="308.3" y="42.5">2</text>
<text x="308.3" y="46">3</text>
<text x="311.7" y="44.3">2</text>
<text x="311.7" y="47.8">3</text>
<text x="377" y="42.5">3</text>
<text x="377" y="46">4</text>
<text x="380.5" y="44.3">3</text>
<text x="380.5" y="47.8">4</text>
<text x="308.3" y="49.6">4</text>
<text x="311.7" y="51.3">4</text>
<text x="377" y="49.6">5</text>
<text x="380.5" y="51.3">5</text>
<text x="310.6" y="77.8">1</text>
<text x="314.1" y="76">1</text>
<text x="394.7" y="74.3">1</text>
<text x="394.7" y="77.8">2</text>
<text x="398.2" y="76">1</text>
<text x="310.6" y="81.3">2</text>
<text x="314.1" y="79.6">2</text>
<text x="314.1" y="83.1">3</text>
<text x="394.7" y="81.3">3</text>
<text x="398.2" y="79.6">2</text>
<text x="398.2" y="83.1">3</text>
<text x="310.6" y="84.8">3</text>
<text x="310.6" y="88.4">4</text>
<text x="314.1" y="86.6">4</text>
<text x="394.7" y="84.8">4</text>
<text x="394.7" y="88.4">5</text>
<text x="398.2" y="86.6">4</text>
<text x="310.6" y="91.9">5</text>
<text x="314.1" y="90.1">5</text>
<text x="398.2" y="90.1">5</text>
<text x="329.6" y="136">1</text>
<text x="334.1" y="137.4">a</text>
<text x="344.8" y="137.4">b</text>
<text x="349.2" y="136">10</text>
<text x="329.6" y="141.3">2</text>
<text x="334.1" y="142.7">f</text>
<text x="342.9" y="142.7">an</text>
<text x="349.2" y="141.3">9</text>
<text x="526.8" y="139.5">1</text>
<text x="547.2" y="143.1">4</text>
<text x="329.6" y="146.6">3</text>
<text x="334.1" y="148">g</text>
<text x="345.1" y="148">c</text>
<text x="349.2" y="146.6">8</text>
<text x="526.8" y="146.6">3</text>
<text x="329.6" y="151.9">4</text>
<text x="334.1" y="153.3">e</text>
<text x="340.5" y="153.3">aDP</text>
<text x="349.2" y="151.9">7</text>
<text x="223.4" y="158.9">1</text>
<text x="329.6" y="157.2">5</text>
<text x="334.1" y="158.6">d</text>
<text x="340.8" y="158.6">cDP</text>
<text x="349.2" y="157.2">6</text>
<text x="223.4" y="166">3</text>
<text x="243.8" y="162.5">4</text>
<text x="371.5" y="248.9">7</text>
<text x="381.4" y="250.7">A</text>
<text x="393" y="247.5" transform="rotate(-90 393 247.5)">16</text>
<text x="407" y="250.7">a</text>
<text x="414.7" y="248.9">13</text>
<text x="371.5" y="252.4">1</text>
<text x="371.5" y="255.9">2</text>
<text x="381.4" y="254.3">B</text>
<text x="381.4" y="257.8">C</text>
<text x="396.6" y="252.7" transform="rotate(-90 396.6 252.7)">VCC</text>
<text x="406.9" y="254.3">b</text>
<text x="407.2" y="257.8">c</text>
<text x="414.7" y="255.9">11</text>
<text x="414.7" y="252.4">12</text>
<text x="371.5" y="259.5">6</text>
<text x="381.4" y="261.3">D</text>
<text x="406.9" y="261.3">d</text>
<text x="414.7" y="259.5">10</text>
<text x="416.7" y="263">9</text>
<text x="371.5" y="266.5">3</text>
<text x="381.4" y="268.4">LT</text>
<text x="407" y="264.8">e</text>
<text x="407.8" y="268.4">f</text>
<text x="414.7" y="266.5">15</text>
<text x="371.5" y="270.1">4</text>
<text x="371.5" y="273.6">5</text>
<text x="381.4" y="271.9">BI</text>
<text x="381.4" y="275.4">RBI</text>
<text x="406.9" y="271.9">g</text>
<text x="414.7" y="270.1">14</text>
<text x="393" y="279.2" transform="rotate(-90 393 279.2)">8</text>
<text x="396.6" y="277.1" transform="rotate(-90 396.6 277.1)">GND</text>
</g>
<g font-size="3.2" fill="#f00">
<text x="537.6" y="134.2" transform="rotate(-90 537.6 134.2)">5</text>
<text x="234.2" y="153.6" transform="rotate(-90 234.2 153.6)">5</text>
</g>
<g font-size="3.2">
<text x="537.6" y="154.6" transform="rotate(-90 537.6 154.6)">2</text>
<text x="234.2" y="174" transform="rotate(-90 234.2 174)">2</text>
</g>
<g font-size="2.1" fill="#a54b4b">
<text x="160.6" y="266.2">2</text>
<text x="180.3" y="269.7">1</text>
<text x="160.6" y="273.2">3</text>
<text x="157.1" y="335">6</text>
<text x="385.6" y="331.5" transform="rotate(-90 385.6 331.5)">8</text>
<text x="176.8" y="338.5">7</text>
<text x="157.1" y="342">5</text>
<text x="385.6" y="348.5" transform="rotate(-90 385.6 348.5)">4</text>
</g>
<text font-size="1.1" fill="#838383" x="160" y="87" transform="rotate(-90 160 87)">(CHASSIS)</text>
<g font-size="1.1" fill="#4ba54b">
<text x="388.1" y="334.9" transform="rotate(-90 388.1 334.9)">V+</text>
<text x="388.1" y="345.5" transform="rotate(-90 388.1 345.5)">V-</text>
</g>
</svg>
